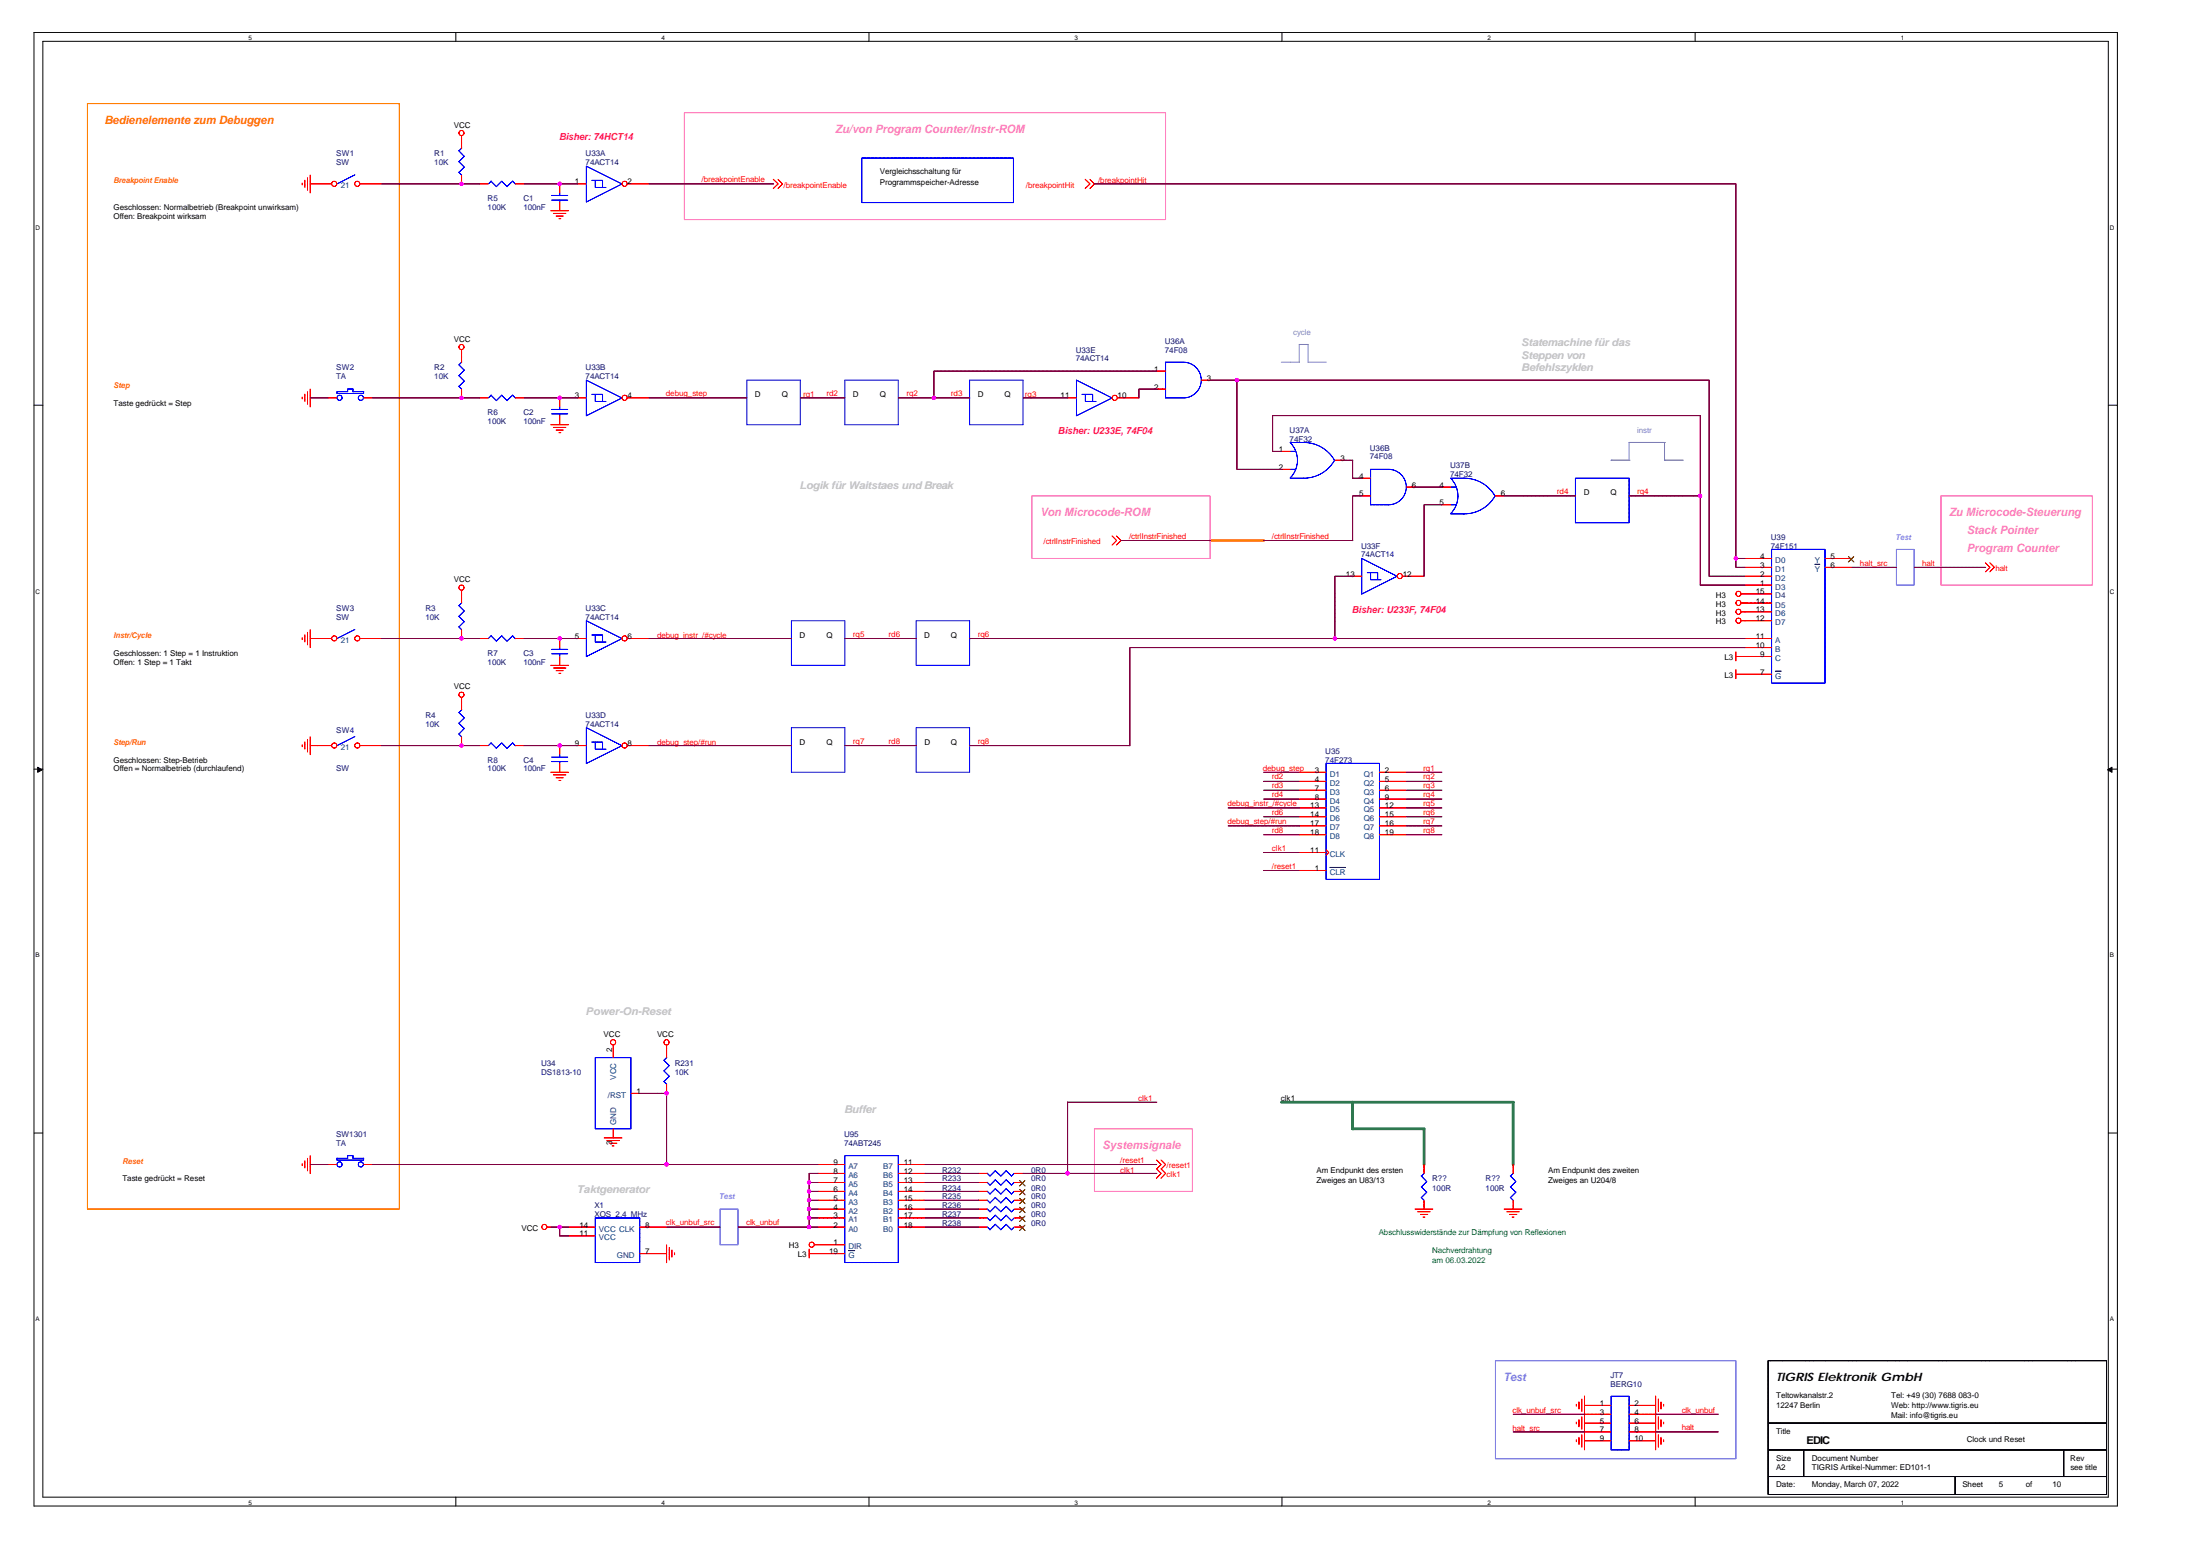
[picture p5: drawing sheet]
<svg xmlns="http://www.w3.org/2000/svg" width="420mm" height="297mm" viewBox="0 0 420 297" stroke-linecap="round" stroke-linejoin="round" font-family="sans-serif">
<g fill="none" stroke="#000" stroke-width=".19">
<path d="M6.5 6.2h397.9v281.3h-397.9zM8.2 7.9h394.4v277.9h-394.4zM87.1 6.2v1.7M166 6.2v1.7M244.8 6.2v1.7M323.7 6.2v1.7M6.5 77.4h1.7M402.6 77.4h1.7M6.5 146.8h1.7M402.6 146.8h1.7M6.5 216.3h1.7M402.6 216.3h1.7"/>
<path d="M337.7 259.8h64.6v25.5h-64.6zM337.7 271.7h64.6M337.7 276.8h64.6M344.5 276.8v5.1M394.1 276.8v5.1M87.1 285.8v1.7M166 285.8v1.7M244.8 285.8v1.7M323.7 285.8v1.7M337.7 281.9h64.6M373.4 281.9v3.4"/>
</g>
<g fill="#000" stroke="#000" stroke-width=".19">
<path d="M7.2 146.5l.8 .5-.8 .4z" fill-rule="evenodd"/>
<path d="M402.5 147l.9-.5v.9z" fill-rule="evenodd"/>
</g>
<path d="M231.1 103.2h10.3" fill="none" stroke="#ff8000" stroke-width=".51"/>
<g fill="none" stroke="#8080c0" stroke-width=".19">
<path d="M244.7 69.1h3.5M249.8 65.8v3.4M249.8 69.1h3.5M249.9 65.8h-1.8v3.4M307.7 87.9h.1M307.7 87.9h3.4M311.1 87.9h.1M311.1 84.5h.1M311.1 84.5v3.4M311.1 84.5h6.8M317.9 84.5h.1M317.9 87.9h.1"/>
<path d="M317.9 84.5v3.4M317.9 87.9h3.4M321.3 87.9h.1"/>
</g>
<path d="M244.7 210.4h44.3v11.9M258.3 215.5h13.7M258.3 210.4v5.1M272 215.5v6.8" fill="none" stroke="#008000" stroke-width=".51"/>
<g fill="none" stroke="#00f" stroke-width=".19">
<path d="M67.8 33.4l-3.4 1.7M87.6 32.9l.6 .5M87.6 30.8l1.1 1.1M87.6 28.8l1.1 1.1M88.2 28.3l-.6 .5M88.7 31.8l-1.1 1.1M88.7 29.8l-1.1 1.1M93.8 34.6l1 1.1M93.8 34.6l-.5 .5M95.8 34.6l1.1 1.1M95.9 34.6l-1.1 1M97.9 34.6l.5 .6"/>
<path d="M97.9 34.6l-1.1 1M105.3 37.3h3.2M105.3 38.2h3.2M106.9 36.8v.6M106.9 38.2v.3M113 34.4h2.1v1.4M113.7 34.4v1.4h2.1M118.8 35.1l-6.9 3.5M118.8 35.2l-6.8-3.5v6.8M164.6 30.2h28.9v8.5h-28.9zM64.4 74.7v.4M67.4 74.3v.5"/>
<path d="M67.4 74.8h2.1M67.5 74.3l-1.1-.1v.6h-2M69.4 74.7v.4h-5.1M87.6 73.7l.6 .6M87.6 71.7l1.1 1M87.6 69.6l1.1 1.1M88.2 69.1l-.6 .6M88.7 72.7l-1.1 1.1M88.7 70.6l-1.1 1.1M93.8 75.4l-.5 .6M95.8 75.5l1.1 1M95.9 75.4l-1.1 1.1-1-1"/>
<path d="M97.9 75.5l.5 .5M97.9 75.4l-1.1 1.1M105.3 78.2h3.2M105.3 79h3.2M106.9 77.7v.5M106.9 79v.3M112 72.5v6.8M112 72.6l6.8 3.4M113 75.3h2.1v1.3M113.7 75.3v1.3h2.1M118.8 76l-6.9 3.4M142.6 72.6h10.2v8.5h-10.2z"/>
<path d="M161.3 72.6h10.2v8.5h-10.2zM185.2 72.6h10.2v8.5h-10.2zM205.6 72.5v6.8M205.6 72.6l6.8 3.4M206.6 75.3h2.1v1.3M207.3 75.3v1.3h2.1M212.4 76l-6.9 3.4M222.6 69.1h3.4a3.4 3.4 0 0 1 3.4 3.5 3.4 3.4 0 0 1-3.4 3.4M222.6 69.1v6.9M222.6 76h3.5M246.4 86.2h1.1M246.4 89.6h1.1"/>
<path d="M254.9 87.9a6.8 6.8 0 0 0-6-3.4h-2.5a4.8 4.8 0 0 1 1.4 3.4 4.8 4.8 0 0 1-1.4 3.3M254.9 87.8a6.7 6.7 0 0 1-6 3.5h-2.5M261.8 96.4h3.4M265.1 96.4a3.4 3.4 0 0 0 3.5-3.5v.1a3.4 3.4 0 0 0-3.5-3.4h-3.4l.1 6.8M277.1 96.4h1M277.1 93h1M285.5 94.7a6.8 6.8 0 0 0-6-3.4h-2.5a4.8 4.8 0 0 1 1.4 3.4 4.8 4.8 0 0 1-1.4 3.4M285.6 94.6a6.8 6.8 0 0 1-6.1 3.5h-2.5M300.9 91.3h10.2v8.5h-10.2zM87.6 119.6l.6 .6M87.6 117.6l1.1 1.1M87.6 115.6l1.1 1"/>
<path d="M88.2 115.1l-.6 .5M88.7 118.6l-1.1 1.1M88.7 116.6l-1.1 1.1M112 118.5v6.8M112 118.5l6.8 3.4M151.1 118.5h10.2v8.5h-10.2zM175 118.5h10.2v8.5h-10.2zM260.1 106.6v6.8M260.1 106.6l6.8 3.4M261.1 109.3h2v1.4M261.8 109.3v1.4h2M266.8 110l-6.8 3.4"/>
<path d="M338.3 104.9h10.2v25.5h-10.2zM67.8 120.2l-3.4 1.7M87.6 138l1.1 1.1M87.6 136l1.1 1M88.2 135.5l-.6 .5M88.7 139l-1.1 1.1M88.7 137l-1.1 1.1M93.8 121.3l-.5 .6M95.8 121.4l1.1 1M95.9 121.3l-1.1 1.1-1-1M97.9 121.4l.5 .5M97.9 121.3l-1.1 1.1"/>
<path d="M105.3 124.8h3.1M105.3 124h3.1M106.9 123.6v.4M106.9 124.8v.5M113 121.2h2.1v1.4M113.7 121.2v1.4h2.1M118.8 121.9l-6.9 3.5M151.1 138.9h10.2v8.5h-10.2zM175 138.9h10.2v8.5h-10.2zM67.8 140.6l-3.4 1.7M87.6 140.1l.6 .5M93.8 141.8l1 1.1"/>
<path d="M93.8 141.8l-.5 .5M95.8 141.8l1.1 1.1M95.9 141.8l-1.1 1M97.9 141.8l.5 .6M97.9 141.8l-1.1 1M105.3 144.5h3.2M105.3 145.4h3.2M106.9 144v.6M106.9 145.3v.4M113 141.7h2.1v1.3M113.7 141.7v1.3h2.1M118.8 142.3l-6.9 3.5"/>
<path d="M118.8 142.4l-6.8-3.5v6.8M253.3 145.7h10.2v22.2h-10.2zM113.7 201.9h6.8v13.6h-6.8zM126.8 206.4l.5 .6M126.8 204.4l1 1.1M126.8 202.4l1 1M127.4 201.9l-.6 .5M127.9 205.4l-1.1 1.1M127.9 203.4l-1.1 1M64.4 221.1v.4M66.4 220.6v.5h-2M66.4 220.6h1.1"/>
<path d="M67.4 221.1h2.1M67.4 220.6v.6M69.4 221.1v.4h-5.1M113.7 232.5h8.5v8.5h-8.5zM161.3 220.6h10.2v20.4h-10.2zM188.5 230.8l.6 .5M188.5 232.5l.6 .5M188.5 225.7l.6 .5M188.5 224l.6 .5M188.5 227.4l.6 .5M188.5 234.2l.6 .6M188.5 229.1l.6 .5"/>
<path d="M190 230.3l1.1 1M190 232l1.1 1M190 225.2l1.1 1M190 223.4l1.1 1.1M190 226.9l1.1 1M190 233.7l1.1 1.1M190 228.6l1.1 1M190.1 230.3l-1.1 1.1M190.1 232l-1.1 1.1M190.1 225.2l-1.1 1.1M190.1 223.5l-1.1 1.1M190.1 226.9l-1.1 1.1"/>
<path d="M190.1 233.7l-1.1 1.1M190.1 228.6l-1.1 1.1M192.1 230.3l1.1 1M192.1 232l1.1 1M192.1 225.2l1.1 1M192.1 223.4l1.1 1.1M192.1 226.9l1.1 1M192.1 233.7l1.1 1.1M192.1 228.6l1.1 1M192.2 230.3l-1.1 1.1M192.2 232l-1.1 1.1M192.2 225.2l-1.1 1.1"/>
<path d="M192.2 223.5l-1.1 1.1M192.2 226.9l-1.1 1.1M192.2 233.7l-1.1 1.1M192.2 228.6l-1.1 1.1M193.7 230.8l-.6 .6M193.7 232.5l-.6 .6M193.7 225.7l-.6 .6M193.7 224l-.6 .6M193.7 227.4l-.6 .6M193.7 234.2l-.6 .6M193.7 229.1l-.6 .6M271.4 228.6l.6 .5"/>
<path d="M271.4 226.5l1.1 1.1M271.4 224.5l1.1 1.1M272 224l-.5 .5M272.5 227.6l-1 1M272.5 225.5l-1 1.1M288.4 228.6l.6 .5M288.4 226.5l1.1 1.1M288.4 224.5l1.1 1.1M289 224l-.5 .5M289.5 227.6l-1 1M289.5 225.5l-1 1.1M307.7 266.5h3.4v10.3h-3.4z"/>
<circle cx="64.8" cy="75.9" r=".49"/>
<circle cx="68.9" cy="75.9" r=".49"/>
<circle cx="64.8" cy="222.3" r=".49"/>
<circle cx="68.9" cy="222.3" r=".49"/>
</g>
<path d="M130.7 21.5h91.9v20.4h-91.9zM197.1 94.7h34v11.9h-34zM370.7 94.7h28.9v17h-28.9zM209 215.5h18.7v11.9h-18.7z" fill="none" stroke="#ff80c0" stroke-width=".19"/>
<path d="M16.7 19.8h59.6v211h-59.6z" fill="none" stroke="#ff8000" stroke-width=".19"/>
<path d="M362.2 104.9h3.4v6.8h-3.4zM137.5 230.8h3.4v6.8h-3.4zM285.6 259.8h45.9v18.7h-45.9z" fill="none" stroke="#8080ff" stroke-width=".19"/>
<g fill="none" stroke="#f00" stroke-width=".19">
<path d="M57.7 34.9v.4M58.2 34.4v1.4M58.7 33.9v2.4M59.2 33.4v3.4M59.2 35.1h4.1M68.8 35.1h4.1M88.2 25.9v2.4M88.2 33.4v1.7M91.6 35.1h1.7M98.4 35.1h1.7M106.9 35.1v1.7M106.9 38.5v1.7"/>
<path d="M110.3 35.1h1.7M119.8 35.1h4.1M147.7 34.2l.9 .9-.9 .9M148.6 34.2l.9 .9-.9 .9M207.2 34.2l1 .9-1 .9M208.1 34.2l.9 .9-.9 .9M105.2 40.2h3.4M105.7 40.7h2.4M106.2 41.2h1.4M106.7 41.8h.4M57.7 75.8v.4M58.2 75.2v1.4"/>
<path d="M58.7 74.8v2.4M59.2 74.3v3.4M62.6 76h1.8M69.4 76h1.7M88.2 66.8v2.3M88.2 74.3v1.7M91.6 76h1.7M98.4 76h1.7M106.9 76v1.7M106.9 79.3v1.8M110.3 76h1.7M119.8 76h4.1"/>
<path d="M203.9 76h1.7M213.4 76h4.1M220.9 70.8h1.7M220.9 74.3h1.7M229.4 72.6h1.7M105.2 81.1h3.4M105.7 81.6h2.4M106.2 82.1h1.4M106.7 82.6h.4M244.7 86.2h1.7M244.7 89.6h1.7M254.9 87.9h1.7"/>
<path d="M260.1 91.3h1.7M260.1 94.7h1.7M268.6 93h1.7M275.4 93h1.7M275.4 96.4h1.7M285.6 94.7h1.7M88.2 112.7v2.4M212.4 102.3l.8 .9-.8 .9M213.2 102.3l.9 .9-.9 .9M258.3 110h1.8M267.9 110h4.1M332.5 115.1h5.8"/>
<path d="M332.5 118.5h5.8M332.5 116.8h5.8M332.5 113.4h5.8M333.2 110h5.1M333.2 106.6h5.1M333.2 108.3h5.1M333.2 111.7h5.1M348.5 106.6h5.2M348.5 108.3h5.2M379.2 107.4l.8 .9-.8 .9M380 107.4l.9 .9-.9 .9M57.7 121.7v.4"/>
<path d="M58.2 121.2v1.4M58.7 120.7v2.5M59.2 120.2v3.5M59.2 121.9h4.1M68.8 121.9h4.1M88.2 120.2v1.7M88.2 133.2v2.3M91.6 121.9h1.7M98.4 121.9h1.7M105.2 127h3.4M105.7 127.5h2.4M106.2 128h1.4"/>
<path d="M106.7 128.5h.4M106.9 121.9v1.7M106.9 125.3v1.7M110.3 121.9h1.7M119.8 121.9h4.1M331.5 125.3h6.8M331.5 124.4v1.8M331.5 127.8v1.8M331.5 128.7h6.8M333.2 121.9h5.1M333.2 123.6h5.1M57.7 142.2v.4"/>
<path d="M58.2 141.6v1.4M58.7 141.2v2.4M59.2 140.6v3.5M59.2 142.3h4.1M68.8 142.3h4.1M88.2 140.6v1.7M91.6 142.3h1.7M98.4 142.3h1.7M105.2 147.4h3.4M105.7 147.9h2.4M106.2 148.5h1.4M106.7 149h.4"/>
<path d="M106.9 142.3v1.7M106.9 145.7v1.7M110.3 142.3h1.7M119.8 142.3h4.1M248.1 147.4h5.2M248.1 149.2h5.2M248.1 150.8h5.2M248.1 152.5h5.2M248.1 154.2h5.2M248.1 155.9h5.2M248.1 157.7h5.2M248.1 159.4h5.2"/>
<path d="M263.5 147.4h5.1M263.5 149.2h5.1M263.5 150.8h5.1M263.5 152.5h5.1M263.5 154.2h5.1M263.5 155.9h5.1M263.5 157.7h5.1M263.5 159.4h5.1M248.1 162.7h5.2M248.1 166.2h5.2M253.3 162.2l.5 .5-.5 .6M117.1 199.5v2.4"/>
<path d="M127.3 199.5v2.4M115.4 217.2h3.4M115.9 217.7h2.4M116.4 218.2h1.4M116.9 218.8h.4M117.1 215.5v1.7M120.5 208.7h1.7M127.3 207v1.7M57.7 222.1v.4M58.2 221.6v1.4M58.7 221.1v2.4M59.2 220.6v3.4"/>
<path d="M62.6 222.3h1.8M69.4 222.3h1.7M104.5 234.2h.7M108.6 234.2h5.1M108.6 235.9h5.1M122.2 234.2h5.1M122.2 239.3h5.1M127.3 237.6v3.5M127.8 238.1v2.5M128.3 238.6v1.4M128.8 239.2v.3M154.5 239.3h6.8"/>
<path d="M154.5 238.4v1.8M155.5 237.6h5.8M156.2 234.2h5.1M156.2 230.8h5.1M156.2 222.3h5.1M156.2 232.5h5.1M156.2 225.7h5.1M156.2 229.1h5.1M156.2 227.4h5.1M156.2 224h5.1M171.5 234.2h5.2M171.5 230.8h5.2"/>
<path d="M171.5 222.3h5.2M171.5 232.5h5.2M171.5 225.7h5.2M171.5 229.1h5.2M171.5 227.4h5.2M171.5 224h5.2M186.9 234.2h1.7M186.9 230.8h1.7M186.9 232.5h1.7M186.9 225.7h1.7M186.9 229.1h1.7M186.9 227.4h1.7"/>
<path d="M186.9 224h1.7M193.7 234.2h1.7M193.7 230.8h1.7M193.7 232.5h1.7M193.7 225.7h1.7M193.7 229.1h1.7M193.7 227.4h1.7M193.7 224h1.7M220.9 221.4l.9 .9-.9 .9M220.9 223.1l.9 .9-.9 .9M221.7 221.4l.9 .9-.9 .9M221.7 223.1l.9 .9-.9 .9"/>
<path d="M270.2 230.8h3.5M270.7 231.3h2.4M271.3 231.8h1.4M271.8 232.3h.3M272 222.3v1.7M272 229.1v1.7M287.2 230.8h3.5M287.8 231.3h2.4M288.3 231.8h1.4M288.8 232.3h.4M289 222.3v1.7M289 229.1v1.7"/>
<path d="M301 268.1v.3M301 271.5v.3M301 274.8v.4M301.6 267.6v1.4M301.6 271v1.4M301.6 274.4v1.4M302.1 267v2.5M302.1 270.4v2.5M302.1 273.8v2.5M302.6 266.5v10.3M302.6 268.3h5.1M302.6 270h5.1"/>
<path d="M302.6 271.7h5.1M302.6 273.4h5.1M302.6 275.1h5.1M311.1 268.3h5.1M311.1 270h5.1M311.1 271.7h5.1M311.1 273.4h5.1M311.1 275.1h5.1M316.2 266.5v10.3M316.7 267v2.5M316.7 270.4v2.5M316.7 273.8v2.5"/>
<path d="M317.2 267.6v1.4M317.2 271v1.4M317.2 274.4v1.4M317.7 268.1v.3M317.7 271.5v.3M317.7 274.8v.4"/>
<circle cx="63.8" cy="35.1" r=".49"/>
<circle cx="68.2" cy="35.1" r=".49"/>
<circle cx="88.1" cy="25.4" r=".49"/>
<circle cx="119.3" cy="35.1" r=".49"/>
<circle cx="88.1" cy="66.2" r=".49"/>
<circle cx="119.3" cy="75.9" r=".49"/>
<circle cx="212.9" cy="75.9" r=".49"/>
<circle cx="88.1" cy="112.2" r=".49"/>
<circle cx="267.3" cy="110" r=".49"/>
<circle cx="332" cy="113.4" r=".49"/>
<circle cx="332" cy="118.5" r=".49"/>
<circle cx="332" cy="116.8" r=".49"/>
<circle cx="332" cy="115.1" r=".49"/>
<circle cx="63.8" cy="121.9" r=".49"/>
<circle cx="68.2" cy="121.9" r=".49"/>
<circle cx="88.1" cy="132.6" r=".49"/>
<circle cx="119.3" cy="121.9" r=".49"/>
<circle cx="63.8" cy="142.3" r=".49"/>
<circle cx="68.2" cy="142.3" r=".49"/>
<circle cx="119.3" cy="142.3" r=".49"/>
<circle cx="117.1" cy="199" r=".5"/>
<circle cx="127.3" cy="199" r=".5"/>
<circle cx="104" cy="234.2" r=".49"/>
<circle cx="155" cy="237.6" r=".49"/>
</g>
<g fill="none" stroke="#804000" stroke-width=".19">
<path d="M353 106.2l1.1 1.1M354 106.2l-1 1.1M194.7 230.4l1.1 1.1M194.7 232.1l1.1 1.1M194.7 225.4l1.1 1M194.7 227.1l1.1 1M194.7 233.9l1.1 1M194.7 228.8l1.1 1M195.7 230.4l-1 1.1M195.7 232.1l-1 1.1M195.7 225.4l-1 1M195.7 227.1l-1 1"/>
<path d="M195.7 233.9l-1 1M195.7 228.8l-1 1"/>
</g>
<path d="M346.6 107.7h1M339 128.1h1.2M254 165.6h3M162.1 238.7h1.1" fill="none" stroke="#004080" stroke-width=".19"/>
<g fill="none" stroke="#800040" stroke-width=".19">
<path d="M72.9 35.1h18.7M100.1 35.1h10.2M123.9 35.1h23.9M209 35.1h122.6M331.5 35.1v73.2M59.2 76h3.5M71.1 76h20.5M100.1 76h10.2M123.9 76h18.8M152.8 76h8.6M171.5 76h13.7M195.4 76h8.5"/>
<path d="M221 70.8h-42.6v5.2M221 74.3h-3.5v1.7M231.1 72.6h95.3M236.2 72.6v17M324.7 79.3v32.4M324.8 79.3h-81.8v6.9M326.4 72.6v37.4M236.2 89.6h8.6M243 86.2h1.8M256.6 87.9h1.8M258.3 87.9v3.4M258.3 91.3h1.8"/>
<path d="M260.1 94.7h-1.8v8.5M270.3 93h5.1M275.4 96.4h-3.4v13.6M287.3 94.7h13.6M311.1 94.7h13.7M214.1 103.2h17.1M241.3 103.2h17.1M258.4 110h-3.5v11.9M324.7 111.7h8.6M326.4 110h6.9M331.5 106.6h1.8M331.5 108.3h1.8"/>
<path d="M353.7 108.3h8.5M365.6 108.3h13.6M72.9 121.9h18.7M100.1 121.9h10.2M123.9 121.9h27.3M161.3 121.9h13.7M185.2 121.9h148.1M333.3 123.6h-117.5v18.8M72.9 142.3h18.7M100.1 142.3h10.2M123.9 142.3h27.3M161.3 142.3h13.7"/>
<path d="M185.2 142.3h30.6M234.5 154.2h13.7M234.5 157.7h13.7M241.3 152.5h6.9M241.3 149.2h6.9M241.3 155.9h6.9M241.3 150.8h6.9M241.3 159.4h6.9M241.3 147.4h6.9M268.6 152.5h6.8M268.6 149.2h6.8M268.6 154.2h6.8"/>
<path d="M268.6 155.9h6.8M268.6 150.8h6.8M268.6 159.4h6.8M268.6 157.7h6.8M268.6 147.4h6.8M241.3 166.2h6.9M241.3 162.7h6.9M122.2 208.7h5.2M127.3 208.7v13.6M203.9 210.4v13.6M203.9 210.4h17.1M59.2 222.3h3.5"/>
<path d="M71.1 222.3h85.2M105.2 234.2h3.4M106.9 234.2v1.7h1.7M127.3 234.2h10.3M140.9 234.2h15.4M154.5 232.5h1.8M154.5 225.7h1.8M154.5 227.4h1.8M154.5 229.1h1.8M154.5 230.8h1.8M156.3 224h-1.8v10.3M176.7 224h10.2"/>
<path d="M176.7 232.5h10.2M176.7 225.7h10.2M176.7 227.4h10.2M176.7 229.1h10.2M176.7 222.3h44.3M176.7 230.8h10.2M176.7 234.2h10.2M195.4 224h25.6M289 270h13.7M289 273.4h13.7M316.2 270h12M316.2 273.4h12"/>
</g>
<g fill="#f0f" stroke="#f0f" stroke-width=".19">
<circle cx="331.5" cy="106.6" r=".32"/>
<circle cx="324.7" cy="94.7" r=".32"/>
<circle cx="254.9" cy="121.9" r=".32"/>
<circle cx="178.3" cy="75.9" r=".32"/>
<circle cx="236.2" cy="72.6" r=".32"/>
<circle cx="106.9" cy="75.9" r=".32"/>
<circle cx="88.1" cy="75.9" r=".32"/>
<circle cx="88.1" cy="121.9" r=".32"/>
<circle cx="88.1" cy="142.3" r=".32"/>
<circle cx="106.9" cy="121.9" r=".32"/>
<circle cx="106.9" cy="142.3" r=".32"/>
<circle cx="88.1" cy="35.1" r=".32"/>
<circle cx="106.9" cy="35.1" r=".32"/>
<circle cx="203.9" cy="224" r=".32"/>
<circle cx="154.5" cy="232.5" r=".32"/>
<circle cx="106.9" cy="234.2" r=".32"/>
<circle cx="154.5" cy="229.1" r=".32"/>
<circle cx="154.5" cy="225.7" r=".32"/>
<circle cx="154.5" cy="230.8" r=".32"/>
<circle cx="154.5" cy="227.4" r=".32"/>
<circle cx="154.5" cy="234.2" r=".32"/>
<circle cx="127.3" cy="208.7" r=".32"/>
<circle cx="127.3" cy="222.3" r=".32"/>
</g>
<text font-size="2.2" fill="#ff8000" x="19.9" y="23.7">Bedienelemente zum Debuggen</text>
<g font-size="2.2" fill="#ff80c0">
<text x="159.5" y="25.3">Zu/von Program Counter/Instr-ROM</text>
<text x="198.6" y="98.5">Von Microcode-ROM</text>
<text x="372.2" y="98.5">Zu Microcode-Steuerung</text>
<text x="375.6" y="101.9">Stack Pointer</text>
<text x="375.6" y="105.3">Program Counter</text>
<text x="210.6" y="219.4">Systemsignale</text>
</g>
<text font-size="2.2" fill="#8080ff" x="287.1" y="263.6">Test</text>
<text font-size="2.2" x="339.2" y="263.7">TIGRIS Elektronik GmbH</text>
<g font-size="2" fill="#c0c0c0">
<text x="290.5" y="66.1">Statemachine für das</text>
<text x="290.5" y="68.5">Steppen von</text>
<text x="290.5" y="70.9">Befehlszyklen</text>
<text x="152.7" y="93.3">Logik für Waitstaes und Break</text>
<text x="111.8" y="193.7">Power-On-Reset</text>
<text x="161.2" y="212.5">Buffer</text>
<text x="110.2" y="227.8">Taktgenerator</text>
</g>
<text font-size="2" x="345" y="275.7">EDIC</text>
<g font-size="1.9" fill="#ff0080">
<text x="106.8" y="26.7">Bisher: 74HCT14</text>
<text x="202.1" y="82.9">Bisher: U233E, 74F04</text>
<text x="258.2" y="117">Bisher: U233F, 74F04</text>
</g>
<g font-size="1.5" fill="#000080">
<text x="64.2" y="29.8">SW1</text>
<text x="82.9" y="29.8">R1</text>
<text x="111.8" y="29.8">U33A</text>
<text x="64.2" y="31.6">SW</text>
<text x="82.9" y="31.6">10K</text>
<text x="111.8" y="31.6">74ACT14</text>
<text x="93.1" y="38.3">R5</text>
<text x="93.1" y="40.1">100K</text>
<text x="99.9" y="38.3">C1</text>
<text x="99.9" y="40.1">100nF</text>
<text x="222.5" y="65.6">U36A</text>
<text x="64.2" y="70.7">SW2</text>
<text x="82.9" y="70.7">R2</text>
<text x="111.8" y="70.7">U33B</text>
<text x="205.4" y="67.3">U33E</text>
<text x="205.4" y="69">74ACT14</text>
<text x="222.5" y="67.3">74F08</text>
<text x="64.2" y="72.4">TA</text>
<text x="82.9" y="72.4">10K</text>
<text x="111.8" y="72.4">74ACT14</text>
<text x="93.1" y="79.2">R6</text>
<text x="93.1" y="80.9">100K</text>
<text x="99.9" y="79.2">C2</text>
<text x="99.9" y="80.9">100nF</text>
<text x="246.3" y="82.6">U37A</text>
<text x="246.3" y="84.3">74F32</text>
<text x="261.6" y="86">U36B</text>
<text x="261.6" y="87.7">74F08</text>
<text x="276.9" y="89.4">U37B</text>
<text x="276.9" y="91.1">74F32</text>
<text x="259.9" y="104.7">U33F</text>
<text x="259.9" y="106.4">74ACT14</text>
<text x="338.2" y="103">U39</text>
<text x="338.2" y="104.7">74F151</text>
<text x="64.2" y="116.7">SW3</text>
<text x="64.2" y="118.3">SW</text>
<text x="81.2" y="116.7">R3</text>
<text x="81.2" y="118.3">10K</text>
<text x="111.8" y="116.7">U33C</text>
<text x="111.8" y="118.3">74ACT14</text>
<text x="93.1" y="125.2">R7</text>
<text x="99.9" y="125.2">C3</text>
<text x="93.1" y="126.9">100K</text>
<text x="99.9" y="126.9">100nF</text>
<text x="81.2" y="137.1">R4</text>
<text x="111.8" y="137.1">U33D</text>
<text x="64.2" y="139.9">SW4</text>
<text x="81.2" y="138.8">10K</text>
<text x="111.8" y="138.8">74ACT14</text>
<text x="253.1" y="143.9">U35</text>
<text x="64.2" y="147.3">SW</text>
<text x="93.1" y="145.6">R8</text>
<text x="93.1" y="147.3">100K</text>
<text x="99.9" y="145.6">C4</text>
<text x="99.9" y="147.3">100nF</text>
<text x="253.1" y="145.6">74F273</text>
<text x="103.3" y="203.4">U34</text>
<text x="128.9" y="203.4">R231</text>
<text x="103.3" y="205.1">DS1813-10</text>
<text x="128.9" y="205.1">10K</text>
<text x="64.2" y="217">SW1301</text>
<text x="64.2" y="218.8">TA</text>
<text x="161.2" y="217">U95</text>
<text x="161.2" y="218.8">74ABT245</text>
<text x="179.9" y="225.5">R233</text>
<text x="179.9" y="223.8">R232</text>
<text x="179.9" y="227.3">R234</text>
<text x="196.9" y="225.5">0R0</text>
<text x="196.9" y="223.8">0R0</text>
<text x="196.9" y="227.3">0R0</text>
<text x="273.5" y="225.5">R??</text>
<text x="273.5" y="227.3">100R</text>
<text x="283.7" y="225.5">R??</text>
<text x="283.7" y="227.3">100R</text>
<text x="113.5" y="230.7">X1</text>
<text x="113.5" y="232.4">XOS_2,4_MHz</text>
<text x="179.9" y="230.7">R236</text>
<text x="179.9" y="232.4">R237</text>
<text x="179.9" y="229">R235</text>
<text x="196.9" y="230.7">0R0</text>
<text x="196.9" y="232.4">0R0</text>
<text x="196.9" y="229">0R0</text>
<text x="179.9" y="234">R238</text>
<text x="196.9" y="234">0R0</text>
<text x="307.6" y="263">JT7</text>
<text x="307.6" y="264.7">BERG10</text>
</g>
<g font-size="1.5">
<text x="86.7" y="24.4">VCC</text>
<text x="109.8" y="35.2">1</text>
<text x="119.8" y="35.2">2</text>
<text x="168" y="33.3">Vergleichsschaltung für</text>
<text x="168" y="35.2">Programmspeicher-Adresse</text>
<text x="21.7" y="40.1">Geschlossen: Normalbetrieb (Breakpoint unwirksam)</text>
<text x="21.7" y="41.8">Offen: Breakpoint wirksam</text>
<text x="86.7" y="65.3">VCC</text>
<text x="220.4" y="70.9">1</text>
<text x="21.7" y="77.5">Taste gedrückt = Step</text>
<text x="109.8" y="76.1">3</text>
<text x="119.8" y="76.1">4</text>
<text x="144.2" y="75.8">D</text>
<text x="149.3" y="75.8">Q</text>
<text x="162.9" y="75.8">D</text>
<text x="168" y="75.8">Q</text>
<text x="186.7" y="75.8">D</text>
<text x="191.9" y="75.8">Q</text>
<text x="202.6" y="76.1">11</text>
<text x="213.4" y="76.1">10</text>
<text x="220.4" y="74.4">2</text>
<text x="230.5" y="72.7">3</text>
<text x="244.3" y="86.3">1</text>
<text x="244.3" y="89.7">2</text>
<text x="256" y="88">3</text>
<text x="259.6" y="91.4">4</text>
<text x="259.6" y="94.8">5</text>
<text x="269.6" y="93.1">6</text>
<text x="274.9" y="93.1">4</text>
<text x="286.6" y="94.8">6</text>
<text x="302.5" y="94.5">D</text>
<text x="307.6" y="94.5">Q</text>
<text x="274.9" y="96.5">5</text>
<text x="336.2" y="106.7">4</text>
<text x="349.6" y="106.7">5</text>
<text x="86.7" y="111.2">VCC</text>
<text x="257" y="110.1">13</text>
<text x="267.9" y="110.1">12</text>
<text x="335.3" y="113.5">15</text>
<text x="336.2" y="108.4">3</text>
<text x="336.2" y="110.1">2</text>
<text x="336.2" y="111.8">1</text>
<text x="349.6" y="108.4">6</text>
<text x="327.7" y="115.8">H3</text>
<text x="327.7" y="119.2">H3</text>
<text x="327.7" y="117.5">H3</text>
<text x="327.7" y="114.1">H3</text>
<text x="335.3" y="115.2">14</text>
<text x="335.3" y="116.9">13</text>
<text x="335.3" y="118.6">12</text>
<text x="21.7" y="125.2">Geschlossen: 1 Step = 1 Instruktion</text>
<text x="109.8" y="122">5</text>
<text x="119.8" y="122">6</text>
<text x="152.7" y="121.7">D</text>
<text x="157.8" y="121.7">Q</text>
<text x="176.5" y="121.7">D</text>
<text x="181.6" y="121.7">Q</text>
<text x="335.3" y="122">11</text>
<text x="335.3" y="123.7">10</text>
<text x="336.2" y="125.4">9</text>
<text x="21.7" y="126.9">Offen: 1 Step = 1 Takt</text>
<text x="86.7" y="131.6">VCC</text>
<text x="329.4" y="126">L3</text>
<text x="329.4" y="129.4">L3</text>
<text x="336.2" y="128.8">7</text>
<text x="109.8" y="142.4">9</text>
<text x="119.8" y="142.4">8</text>
<text x="152.7" y="142.2">D</text>
<text x="157.8" y="142.2">Q</text>
<text x="176.5" y="142.2">D</text>
<text x="181.6" y="142.2">Q</text>
<text x="21.7" y="145.6">Geschlossen: Step-Betrieb</text>
<text x="21.7" y="147.3">Offen = Normalbetrieb (durchlaufend)</text>
<text x="251.1" y="147.5">3</text>
<text x="251.1" y="149.3">4</text>
<text x="264.5" y="147.5">2</text>
<text x="264.5" y="149.3">5</text>
<text x="250.2" y="154.3">13</text>
<text x="251.1" y="150.9">7</text>
<text x="251.1" y="152.6">8</text>
<text x="264.5" y="150.9">6</text>
<text x="264.5" y="152.6">9</text>
<text x="264.5" y="154.3">12</text>
<text x="250.2" y="156">14</text>
<text x="250.2" y="157.8">17</text>
<text x="250.2" y="159.5">18</text>
<text x="264.5" y="156">15</text>
<text x="264.5" y="157.8">16</text>
<text x="264.5" y="159.5">19</text>
<text x="250.2" y="162.8">11</text>
<text x="251.1" y="166.3">1</text>
<text x="115.3" y="198">VCC</text>
<text x="125.5" y="198">VCC</text>
<text x="116.9" y="200.9" transform="rotate(-90 116.9 200.9)">2</text>
<text x="121.5" y="208.8">1</text>
<text x="244.6" y="210.3">clk1</text>
<text x="116.9" y="218.6" transform="rotate(-90 116.9 218.6)">3</text>
<text x="23.4" y="225.5">Taste gedrückt = Reset</text>
<text x="159.2" y="227.5">6</text>
<text x="159.2" y="225.8">7</text>
<text x="159.2" y="224.1">8</text>
<text x="159.2" y="222.4">9</text>
<text x="172.6" y="227.5">14</text>
<text x="172.6" y="225.8">13</text>
<text x="172.6" y="224.1">12</text>
<text x="172.6" y="222.4">11</text>
<text x="251.4" y="223.8">Am Endpunkt des ersten</text>
<text x="251.4" y="225.9">Zweiges an U83/13</text>
<text x="295.7" y="223.8">Am Endpunkt des zweiten</text>
<text x="295.7" y="225.9">Zweiges an U204/8</text>
<text x="159.2" y="232.6">3</text>
<text x="159.2" y="230.9">4</text>
<text x="159.2" y="229.2">5</text>
<text x="172.6" y="232.6">17</text>
<text x="172.6" y="230.9">16</text>
<text x="172.6" y="229.2">15</text>
<text x="99.6" y="234.9">VCC</text>
<text x="110.7" y="234.3">14</text>
<text x="110.7" y="236">11</text>
<text x="123.2" y="234.3">8</text>
<text x="123.2" y="239.4">7</text>
<text x="150.7" y="238.3">H3</text>
<text x="158.3" y="239.4">19</text>
<text x="159.2" y="234.3">2</text>
<text x="159.2" y="237.7">1</text>
<text x="172.6" y="234.3">18</text>
<text x="152.4" y="240">L3</text>
<text x="305.5" y="268.4">1</text>
<text x="312.2" y="268.4">2</text>
<text x="339.2" y="266.9">Teltowkanalstr.2</text>
<text x="339.2" y="268.8">12247 Berlin</text>
<text x="361.2" y="268.8">Web: http://www.tigris.eu</text>
<text x="361.2" y="266.9">Tel: +49 (30) 7688 083-0</text>
<text x="305.5" y="270.1">3</text>
<text x="305.5" y="271.8">5</text>
<text x="305.5" y="273.5">7</text>
<text x="305.5" y="275.2">9</text>
<text x="312.2" y="270.1">4</text>
<text x="312.2" y="271.8">6</text>
<text x="312.2" y="273.5">8</text>
<text x="312.2" y="275.2">10</text>
<text x="339.2" y="273.7">Title</text>
<text x="361.2" y="270.7">Mail: info@tigris.eu</text>
<text x="375.6" y="275.2">Clock und Reset</text>
<text x="339.2" y="278.8">Size</text>
<text x="339.2" y="280.7">A2</text>
<text x="346" y="278.8">Document Number</text>
<text x="346" y="280.7">TIGRIS Artikel-Nummer: ED101-1</text>
<text x="395.4" y="278.8">Rev</text>
<text x="395.4" y="280.7">see title</text>
<text x="339.2" y="283.9">Date:</text>
<text x="346" y="283.9">Monday, March 07, 2022</text>
<text x="374.8" y="283.9">Sheet</text>
<text x="381.8" y="283.9">5</text>
<text x="386.9" y="283.9">of</text>
<text x="392" y="283.9">10</text>
</g>
<g font-size="1.5" fill="#ff8000">
<text x="21.7" y="35">Breakpoint Enable</text>
<text x="21.7" y="74.1">Step</text>
<text x="21.7" y="121.7">Instr/Cycle</text>
<text x="21.7" y="142.2">Step/Run</text>
<text x="23.4" y="222.2">Reset</text>
</g>
<g font-size="1.5" fill="#004080">
<text x="65.1" y="36">21</text>
<text x="339" y="107.5">D0</text>
<text x="346.6" y="107.5">Y</text>
<text x="339" y="109.2">D1</text>
<text x="339" y="110.9">D2</text>
<text x="339" y="112.6">D3</text>
<text x="346.6" y="109.2">Y</text>
<text x="339" y="114.2">D4</text>
<text x="339" y="116">D5</text>
<text x="339" y="117.7">D6</text>
<text x="339" y="119.4">D7</text>
<text x="65.1" y="122.8">21</text>
<text x="339" y="122.8">A</text>
<text x="339" y="124.5">B</text>
<text x="339" y="126.2">C</text>
<text x="339" y="129.6">G</text>
<text x="65.1" y="143.2">21</text>
<text x="254" y="148.3">D1</text>
<text x="260.4" y="148.3">Q1</text>
<text x="254" y="150">D2</text>
<text x="254" y="151.7">D3</text>
<text x="254" y="153.4">D4</text>
<text x="254" y="155.1">D5</text>
<text x="260.4" y="150">Q2</text>
<text x="260.4" y="151.7">Q3</text>
<text x="260.4" y="153.4">Q4</text>
<text x="260.4" y="155.1">Q5</text>
<text x="254" y="156.8">D6</text>
<text x="254" y="158.5">D7</text>
<text x="254" y="160.2">D8</text>
<text x="260.4" y="156.8">Q6</text>
<text x="260.4" y="158.5">Q7</text>
<text x="260.4" y="160.2">Q8</text>
<text x="254" y="163.6">CLK</text>
<text x="254" y="167">CLR</text>
<text x="116.1" y="209.6">/RST</text>
<text x="117.7" y="206.1" transform="rotate(-90 117.7 206.1)">VCC</text>
<text x="117.7" y="214.8" transform="rotate(-90 117.7 214.8)">GND</text>
<text x="162.1" y="226.6">A5</text>
<text x="162.1" y="224.9">A6</text>
<text x="162.1" y="223.2">A7</text>
<text x="168.7" y="226.6">B5</text>
<text x="168.7" y="224.9">B6</text>
<text x="168.7" y="223.2">B7</text>
<text x="162.1" y="233.4">A1</text>
<text x="162.1" y="231.7">A2</text>
<text x="162.1" y="230">A3</text>
<text x="162.1" y="228.3">A4</text>
<text x="168.7" y="233.4">B1</text>
<text x="168.7" y="231.7">B2</text>
<text x="168.7" y="230">B3</text>
<text x="168.7" y="228.3">B4</text>
<text x="114.4" y="235.1">VCC CLK</text>
<text x="114.4" y="236.8">VCC</text>
<text x="162.1" y="235.1">A0</text>
<text x="162.1" y="238.5">DIR</text>
<text x="168.7" y="235.1">B0</text>
<text x="117.8" y="240.2">GND</text>
<text x="162.1" y="240.2">G</text>
</g>
<g font-size="1.5" fill="#f00">
<text x="134" y="34.8">/breakpointEnable</text>
<text x="149.6" y="35.8">/breakpointEnable</text>
<text x="195.9" y="35.8">/breakpointHit</text>
<text x="209.7" y="35">/breakpointHit</text>
<text x="127.2" y="75.6">debug_step</text>
<text x="153.4" y="75.8">rq1</text>
<text x="157.8" y="75.6">rd2</text>
<text x="173.1" y="75.6">rq2</text>
<text x="181.6" y="75.6">rd3</text>
<text x="195.7" y="75.8">rq3</text>
<text x="297.4" y="94.3">rd4</text>
<text x="312.7" y="94.3">rq4</text>
<text x="199.3" y="103.9">/ctrlInstrFinished</text>
<text x="215.6" y="102.9">/ctrlInstrFinished</text>
<text x="242.9" y="102.9">/ctrlInstrFinished</text>
<text x="355.2" y="108">halt_src</text>
<text x="367.1" y="108">halt</text>
<text x="381.1" y="109">halt</text>
<text x="125.5" y="121.7">debug_instr_/#cycle</text>
<text x="162.9" y="121.6">rq5</text>
<text x="169.7" y="121.6">rd6</text>
<text x="186.7" y="121.6">rq6</text>
<text x="125.5" y="142.2">debug_step/#run</text>
<text x="162.9" y="142">rq7</text>
<text x="169.7" y="142">rd8</text>
<text x="186.7" y="142">rq8</text>
<text x="241.2" y="147.1">debug_step</text>
<text x="242.9" y="148.8">rd2</text>
<text x="271.8" y="148.8">rq2</text>
<text x="271.8" y="147.1">rq1</text>
<text x="234.4" y="153.9">debug_instr_/#cycle</text>
<text x="242.9" y="150.5">rd3</text>
<text x="242.9" y="152.2">rd4</text>
<text x="242.9" y="155.6">rd6</text>
<text x="271.8" y="153.9">rq5</text>
<text x="271.8" y="155.6">rq6</text>
<text x="271.8" y="150.5">rq3</text>
<text x="271.8" y="152.2">rq4</text>
<text x="234.4" y="157.3">debug_step/#run</text>
<text x="242.9" y="159">rd8</text>
<text x="271.8" y="157.3">rq7</text>
<text x="271.8" y="159">rq8</text>
<text x="242.9" y="165.8">/reset1</text>
<text x="242.9" y="162.4">clk1</text>
<text x="217.4" y="210.1">clk1</text>
<text x="214" y="222">/reset1</text>
<text x="214" y="223.8">clk1</text>
<text x="222.8" y="223">/reset1</text>
<text x="222.8" y="224.7">clk1</text>
<text x="127.2" y="233.9">clk_unbuf_src</text>
<text x="142.5" y="233.9">clk_unbuf</text>
<text x="288.8" y="269.6">clk_unbuf_src</text>
<text x="321.2" y="269.6">clk_unbuf</text>
<text x="288.8" y="273.2">halt_src</text>
<text x="321.2" y="273">halt</text>
</g>
<g font-size="1.5" fill="#8080c0">
<text x="247" y="64">cycle</text>
<text x="312.7" y="82.6">instr</text>
</g>
<g font-size="1.5" fill="#8080ff">
<text x="362" y="103">Test</text>
<text x="137.4" y="229">Test</text>
</g>
<g font-size="1.5" fill="#008000">
<text x="263.3" y="235.8">Abschlusswiderstände zur Dämpfung von Reflexionen</text>
<text x="273.5" y="239.2">Nachverdrahtung</text>
<text x="273.5" y="241.2">am 06.03.2022</text>
</g>
<g font-size="1.2">
<text x="47.5" y="7.6">5</text>
<text x="126.3" y="7.6">4</text>
<text x="205.2" y="7.6">3</text>
<text x="284.1" y="7.6">2</text>
<text x="363" y="7.6">1</text>
<text x="6.8" y="43.8">D</text>
<text x="402.9" y="43.8">D</text>
<text x="6.8" y="113.3">C</text>
<text x="402.9" y="113.3">C</text>
<text x="6.8" y="182.8">B</text>
<text x="402.9" y="182.8">B</text>
<text x="6.8" y="252.3">A</text>
<text x="402.9" y="252.3">A</text>
<text x="47.5" y="287.2">5</text>
<text x="126.3" y="287.2">4</text>
<text x="205.2" y="287.2">3</text>
<text x="284.1" y="287.2">2</text>
<text x="363" y="287.2">1</text>
</g>
</svg>
